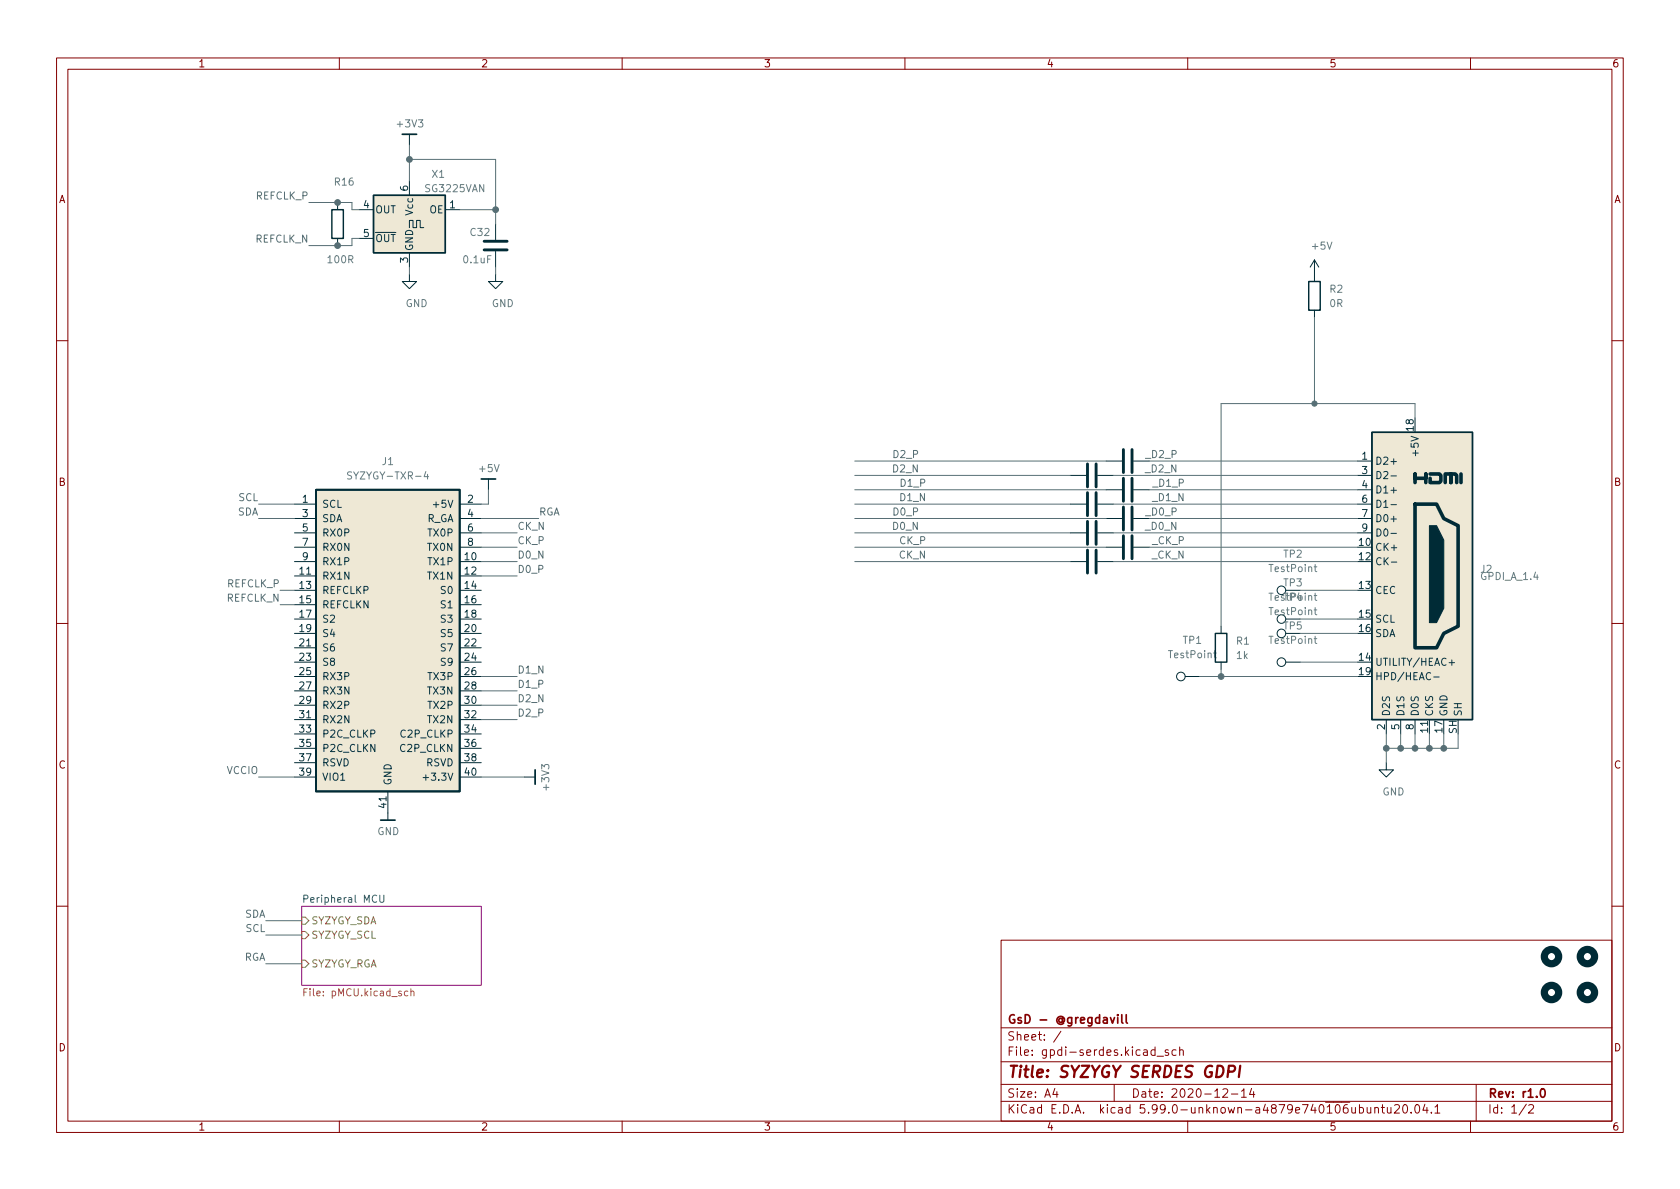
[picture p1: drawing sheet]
<svg xmlns="http://www.w3.org/2000/svg" width="297mm" height="210mm" viewBox="0 0 297 210" stroke-linecap="round" stroke-linejoin="round" font-family="sans-serif">
<g fill="none" stroke="#840000" stroke-width=".18">
<path d="M10 10.2h277v190.1h-277zM12 12.2h273v186.1h-273zM60 10.2v2M110 10.2v2M160 10.2v2M210 10.2v2M260 10.2v2M10 60.2h2M285 60.2h2M10 110.2h2M285 110.2h2M10 160.2h2"/>
<path d="M177 166.3h108v32h-108zM285 160.2h2M60 198.3v2M110 198.3v2M160 198.3v2M177 194.8h108M177 191.8h108M177 187.8h108M177 181.8h108M186.5 192.5l-.4 1h1M186.9 193v1M187.6 182.4l-1.3 1.9"/>
<path d="M197 191.8v3M204.2 185.7l-.4-.1-.3 .3v.4l.1 .3h.6M204.2 185.1v1.5M204.6 186.8h1.1M206.6 185.7l-.4-.1-.2 .2 .1 .3 .5 .1v.4h-.6M207.9 185.7l-.4-.1-.3 .3v.4l.2 .3h.5M208.6 185.8l.2-.2 .3 .1 .1 .9M208.6 185.1v1.5M210 198.3v2M216.2 192.7l.6-.2 .2 .2 .1 .3-1 1h1M217.7 193.5h1.2M219.5 193l.4-.5v1.5"/>
<path d="M219.5 194h.9M221.3 192.5l-.4 1h1M221.6 193v1M243.1 196l.2-.2 .3 .1 .1 .9M243.1 195.8v1M244.2 195.8h.6M244.4 195.3v1.3l.4 .2M245.3 195.8l.1 1h.3l.2-.1M245.9 195.8v1M246.6 195.5l.5-.2 .3 .2v.3l-.9 1h.9M248.2 195.4l.2-.1a.81 .81 0 0 1 .5 .7 .81 .81 0 0 1-.3 .8h-.1a.81 .81 0 0 1-.6-.6 .81 .81 0 0 1 .3-.8zM249.5 196.7v.1"/>
<path d="M250.3 195.5l.2-.2a.81 .81 0 0 1 .6 .7 .81 .81 0 0 1-.3 .8h-.2a.81 .81 0 0 1-.3-1.3zM251.9 195.3l-.3 1h.9M252.3 195.8v1M253.1 196.7v.1M253.7 195.8l.4-.5v1.5M253.7 196.8h.9M260 198.3v2M261 191.8v6.5M269.9 195.3l-1.3 1.9M270.3 195.5l.6-.2 .2 .2 .1 .3-1 1h1"/>
</g>
<path d="M196.3 179.9l.4 1 .4-1M197.6 179.4v.2M197.6 179.9v1M198.3 179.4v1.3l.3 .2M199.1 179.4v1.3l.2 .2M272.6 192.6l.1-.1a.81 .81 0 0 1 .6 .7 .81 .81 0 0 1-.3 .8h-.2a.82 .82 0 0 1-.5-.6 .82 .82 0 0 1 .3-.8z" fill="none" stroke="#840000" stroke-width=".3"/>
<path d="M217.2 189.5h.7a.55 .55 0 0 0 .5-.5 .55 .55 0 0 0-.4-.5h-.7l-.3 2M219.3 188.5l-.3 2" fill="none" stroke="#840000" stroke-width=".4"/>
<path d="M53.3 160.3h31.8v13.9h-31.8z" fill="#fff" stroke="#fff" stroke-width=".18"/>
<path d="M53.3 160.3h31.8v13.9h-31.8z" fill="none" stroke="#840084" stroke-width=".18"/>
<path d="M53.7 159l.6-.1 .1-.2v-.3l-.7-.1v1.3M67.1 158.3v1l.3 .3 .4-.1 .1-.2v-1" fill="none" stroke="#008484" stroke-width=".18"/>
<path d="M53.7 175.4h.4M54.3 174.8h-.6v1.3M72.1 175.3h-.4l-.2 .2 .1 .5h.5M72.7 175.4l.1-.1h.3l.1 .8M72.7 174.8v1.3" fill="none" stroke="#b58900" stroke-width=".18"/>
<path d="M53.3 164.7h.7l.6 .6-.6 .7h-.7zM53.3 162.2h.7l.6 .6-.6 .6h-.7zM53.3 169.8h.7l.6 .6-.6 .7h-.7z" fill="none" stroke="#859900" stroke-width=".18"/>
<g fill="none" stroke="#002b36" stroke-width=".18">
<path d="M59.7 35.8v1.3M63.5 37.1h2.5M72.4 23.7v1.9M72.4 32v2.5M78.7 37.1h2.6M87.6 39.6v2.8M59.7 42.2v1.2M63.5 42.2h2.5M72.4 40.3v-1.3h.6v1.3h.7v-1.3h.6v1.3h.6M72.4 48.5v1.3h1.3l-1.3 1.2-1.3-1.2h1.3M72.4 44.7v2.5M87.6 48.5v1.3h1.3l-1.3 1.2-1.2-1.2h1.2"/>
<path d="M87.6 44.4v2.8M232.4 46l-.8 1.2M232.4 46v3.8M232.4 54.9v1.2M232.4 46l.8 1.2M52.1 89.1h3.8M52.1 99.3h3.8M52.1 91.7h3.8M52.1 94.2h3.8M52.1 96.8h3.8M81.3 89.1h3.8M81.3 99.3h3.8"/>
<path d="M81.3 91.7h3.8M81.3 94.2h3.8M81.3 96.8h3.8M86.4 84.7v1.9M189.2 89.1h2.8M189.2 84.1h2.8M189.2 99.3h2.8M189.2 94.2h2.8M194.1 89.1h2.7M194.1 84.1h2.7M194.1 99.3h2.7M194.1 94.2h2.7"/>
<path d="M195.6 81.5h2.8M195.6 86.6h2.8M195.6 91.7h2.8M195.6 96.8h2.8M200.4 81.5h2.8M200.4 86.6h2.8M200.4 91.7h2.8M200.4 96.8h2.8M240 81.5h2.6M240 89.1h2.6M240 84.1h2.6M240 86.6h2.6"/>
<path d="M240 91.7h2.6M240 94.2h2.6M52.1 101.8h3.8M52.1 104.4h3.8M52.1 106.9h3.8M52.1 109.5h3.8M52.1 112h3.8M52.1 114.5h3.8M52.1 117.1h3.8M52.1 119.6h3.8M81.3 101.8h3.8M81.3 104.4h3.8"/>
<path d="M81.3 106.9h3.8M81.3 109.5h3.8M81.3 112h3.8M81.3 114.5h3.8M81.3 117.1h3.8M81.3 119.6h3.8M209.5 119.6h2.6M215.9 110.7v1.3M215.9 117.1v1.3M227.3 117.1h2.6M52.1 137.4h3.8M52.1 122.2h3.8"/>
<path d="M52.1 124.7h3.8M52.1 127.2h3.8M52.1 129.8h3.8M52.1 132.3h3.8M52.1 134.9h3.8M68.6 139.9v5.1M81.3 137.4h3.8M81.3 122.2h3.8M81.3 124.7h3.8M81.3 127.2h3.8M81.3 129.8h3.8M81.3 132.3h3.8"/>
<path d="M81.3 134.9h3.8M92.7 137.4h1.9M245.1 134.9v1.2h1.3l-1.3 1.3-1.3-1.3h1.3M245.1 127.2v2.6M247.6 127.2v2.6M250.2 127.2v2.6M252.7 127.2v2.6"/>
<circle cx="208.8" cy="119.6" r=".76"/>
<circle cx="226.6" cy="117.1" r=".76"/>
<circle cx="226.6" cy="104.4" r=".76"/>
<circle cx="226.6" cy="112" r=".76"/>
<circle cx="226.6" cy="109.5" r=".76"/>
</g>
<g fill="none" stroke="#002b36" stroke-width=".51">
<path d="M85.6 44.2h4.1M85.6 42.7h4.1M198.6 79.5v4.1M200.2 79.5v4.1M192.3 82v4.1M192.3 87.1v4.1M192.3 92.2v4.1M192.3 97.3v4M193.8 82v4.1M193.8 87.1v4.1M193.8 92.2v4.1M193.8 97.3v4"/>
<path d="M198.6 84.6v4M198.6 89.7v4M198.6 94.7v4.1M200.2 84.6v4M200.2 89.7v4M200.2 94.7v4.1"/>
</g>
<path d="M71.1 23.7h2.6M85.1 84.7h2.5M94.6 136.1v2.6M67.3 145h2.5" fill="none" stroke="#002b36" stroke-width=".3"/>
<g fill="#eee8d5" stroke="#eee8d5" stroke-width=".18">
<path d="M66 34.5h12.7v10.2h-12.7z"/>
<path d="M55.9 86.6h25.4v53.3h-25.4z"/>
<path d="M242.6 76.4h17.7v50.8h-17.7z"/>
</g>
<path d="M58.7 37.1h2v5.1h-2zM66 34.5h12.7v10.2h-12.7zM231.4 49.8h2v5.1h-2zM242.6 76.4h17.7v50.8h-17.7zM214.9 112h2v5.1h-2z" fill="none" stroke="#002b36" stroke-width=".25"/>
<path d="M55.9 86.6h25.4v53.3h-25.4z" fill="none" stroke="#002b36" stroke-width=".33"/>
<path d="M245.9 84.2h1M245.9 89.2h1M245.9 94.3h1M246 99.4h1M253.5 119.7h1M256.2 117.2h1M256.7 116.7v1M74.8 137.5h1" fill="none" stroke="#073642" stroke-width=".18"/>
<g fill="none" stroke="#657b83" stroke-width=".18">
<path d="M62.2 83.5l-.5-.1-.2 .2v.3l.5 .3 .2 .3-.3 .2h-.5M75.3 83.4l-.3 .9h.8M75.6 83.9v.8M232.5 99.8v1.1l.3 .2M214.6 115.5h.5M214.8 115.1v1l.3 .2M232.3 100.2h.5M232.3 105.3h.5M232.3 112.9h.5M232.3 107.9h.5M232.5 104.9v1.1l.3 .2M232.5 112.5v1.1l.3 .2"/>
<path d="M232.5 107.4v1.1l.3 .2"/>
</g>
<path d="M250.2 85.3v-1.5v.8h1.9v-.8v1.5M250.2 89.1h3.8l1.3 2.6 2.5 1.3v17.7l-2.5 1.3-1.3 2.5h-3.8zM252.9 83.8h1.6l.3 .3v1l-.3 .2h-1.6v-.7M255.5 85.3v-1.5h1v1.5v-1.5h.8l.3 .3v1.2M258.3 83.8v1.5" fill="none" stroke="#002b36" stroke-width=".63"/>
<path d="M252.7 93h1.3l1.3 2.5v12.1l-1.3 2.5h-1.3z" fill="#002b36" stroke="#002b36" stroke-width=".18"/>
<g fill="none" stroke="#002b36" stroke-width="1.3">
<circle cx="274.3" cy="169.2" r="1.27"/>
<circle cx="274.3" cy="175.5" r="1.27"/>
<circle cx="280.7" cy="175.5" r="1.27"/>
<circle cx="280.7" cy="169.2" r="1.27"/>
</g>
<g fill="none" stroke="#586e75" stroke-width=".18">
<path d="M54.6 35.8h7.6v1.3h1.3M72.4 25.6v6.4M72.4 28.2h15.2v11.4M81.3 37.1h6.3M63.5 42.2h-1.3v1.2h-7.6M72.4 47.2v1.3M87.6 47.2v1.3M232.4 56.1v15.3M250.2 73.9v-2.5h-34.3v39.3M45.7 91.7h6.4M45.7 89.1h6.4M85.1 91.7h10.1"/>
<path d="M85.1 94.2h6.3M85.1 96.8h6.3M85.1 99.3h6.3M86.4 86.6v2.5h-1.3M151.1 91.7h44.5M151.1 94.2h38.1M151.1 89.1h38.1M151.1 86.6h44.5M151.1 96.8h44.5M151.1 99.3h38.1M151.1 84.1h38.1M151.1 81.5h44.5"/>
<path d="M196.8 94.2h43.2M196.8 89.1h43.2M196.8 99.3h43.2M196.8 84.1h43.2M203.2 91.7h36.8M203.2 86.6h36.8M203.2 96.8h36.8M203.2 81.5h36.8M49.5 104.4h2.6M49.5 106.9h2.6M85.1 101.8h6.3M85.1 119.6h6.3"/>
<path d="M212.1 119.6h27.9M215.9 118.4v1.2M229.9 104.4h10.1M229.9 117.1h10.1M229.9 112h10.1M229.9 109.5h10.1M45.7 137.4h6.4M85.1 122.2h6.3M85.1 137.4h7.6M85.1 127.2h6.3M85.1 124.7h6.3M245.1 129.8v5.1"/>
<path d="M247.6 129.8v2.5M250.2 129.8v2.5M252.7 129.8v2.5M255.3 129.8v2.5M257.8 129.8v2.5h-12.7M47 162.8h6.3M47 170.4h6.3M47 165.3h6.3"/>
</g>
<g fill="#586e75" stroke="#586e75" stroke-width=".18">
<circle cx="215.9" cy="119.6" r=".51"/>
<circle cx="87.6" cy="37.1" r=".51"/>
<circle cx="72.4" cy="28.2" r=".51"/>
<circle cx="59.7" cy="35.8" r=".51"/>
<circle cx="59.7" cy="43.4" r=".51"/>
<circle cx="232.4" cy="71.4" r=".46"/>
<circle cx="245.1" cy="132.3" r=".51"/>
<circle cx="247.7" cy="132.3" r=".51"/>
<circle cx="250.2" cy="132.3" r=".51"/>
<circle cx="252.7" cy="132.3" r=".51"/>
<circle cx="255.3" cy="132.3" r=".51"/>
</g>
<text font-size="2.8" fill="#840000" x="178" y="190.6">Title: SYZYGY SERDES GDPI</text>
<g font-size="2.1" fill="#840000">
<text x="178" y="184">Sheet: /</text>
<text x="178" y="181">GsD - @gregdavill</text>
<text x="178" y="186.7">File: gpdi-serdes.kicad_sch</text>
<text x="178" y="196.9">KiCad E.D.A. kicad 5.99.0-unknown-a4879e740~106~ubuntu20.04.1</text>
<text x="178" y="194.1">Size: A4</text>
<text x="200" y="194.1">Date: 2020-12-14</text>
<text x="263" y="194.1">Rev: r1.0</text>
<text x="263" y="196.9">Id: 1/2</text>
</g>
<g font-size="1.8" fill="#840000">
<text x="35" y="11.9">1</text>
<text x="85" y="11.9">2</text>
<text x="135" y="11.9">3</text>
<text x="185" y="11.9">4</text>
<text x="235" y="11.9">5</text>
<text x="285" y="11.9">6</text>
<text x="10.3" y="35.9">A</text>
<text x="285.3" y="35.9">A</text>
<text x="10.3" y="85.9">B</text>
<text x="285.3" y="85.9">B</text>
<text x="10.3" y="135.9">C</text>
<text x="285.3" y="135.9">C</text>
<text x="10.3" y="185.9">D</text>
<text x="285.3" y="185.9">D</text>
<text x="35" y="199.9">1</text>
<text x="85" y="199.9">2</text>
<text x="135" y="199.9">3</text>
<text x="185" y="199.9">4</text>
<text x="235" y="199.9">5</text>
<text x="285" y="199.9">6</text>
</g>
<g font-size="1.8" fill="#657b83">
<text x="70.4" y="22.5">+3V3</text>
<text x="59.2" y="32.8">R16</text>
<text x="75.3" y="34">SG3225VAN</text>
<text x="76.4" y="31.4">X1</text>
<text x="83.2" y="41.7">C32</text>
<text x="58.1" y="46.5">100R</text>
<text x="82.1" y="46.5">0.1uF</text>
<text x="232.1" y="44.1">+5V</text>
<text x="235.1" y="51.8">R2</text>
<text x="71.7" y="54.3">GND</text>
<text x="86.9" y="54.3">GND</text>
<text x="235.1" y="54.3">0R</text>
<text x="67.6" y="82.2">J1</text>
<text x="84.8" y="83.5">+5V</text>
<text x="62.1" y="84.8">SYZYGY-TXR-4</text>
<text x="224.6" y="101.1">TestPoint</text>
<text x="227" y="98.6">TP2</text>
<text x="261.8" y="101.3">J2</text>
<text x="224.6" y="106.2">TestPoint</text>
<text x="227" y="103.7">TP3</text>
<text x="227" y="106.2">TP4</text>
<text x="261.9" y="102.6">GPDI_A_1.4</text>
<text x="209.2" y="113.8">TP1</text>
<text x="218.6" y="114">R1</text>
<text x="224.6" y="108.8">TestPoint</text>
<text x="227" y="111.3">TP5</text>
<text x="206.8" y="116.4">TestPoint</text>
<text x="218.7" y="116.5">1k</text>
<text x="97.1" y="139.6" transform="rotate(-90 97.1 139.6)">+3V3</text>
<text x="244.4" y="140.7">GND</text>
<text x="66.7" y="147.7">GND</text>
</g>
<g font-size="1.8" fill="#586e75">
<text x="45.3" y="35.3">REFCLK_P</text>
<text x="45.2" y="42.9">REFCLK_N</text>
<text x="158" y="83.5">D2_N</text>
<text x="158.1" y="81">D2_P</text>
<text x="202.8" y="83.5">_D2_N</text>
<text x="202.9" y="81">_D2_P</text>
<text x="42.2" y="88.6">SCL</text>
<text x="159.3" y="88.6">D1_N</text>
<text x="159.4" y="86.1">D1_P</text>
<text x="204" y="88.6">_D1_N</text>
<text x="204.1" y="86.1">_D1_P</text>
<text x="42" y="91.1">SDA</text>
<text x="91.4" y="93.7">CK_N</text>
<text x="95.2" y="91.1">RGA</text>
<text x="158" y="93.7">D0_N</text>
<text x="158.1" y="91.1">D0_P</text>
<text x="202.8" y="93.7">_D0_N</text>
<text x="202.9" y="91.1">_D0_P</text>
<text x="91.4" y="101.3">D0_P</text>
<text x="91.4" y="98.8">D0_N</text>
<text x="91.4" y="96.2">CK_P</text>
<text x="159" y="98.8">CK_N</text>
<text x="159.1" y="96.2">CK_P</text>
<text x="203.8" y="98.8">_CK_N</text>
<text x="203.8" y="96.2">_CK_P</text>
<text x="40.1" y="106.4">REFCLK_N</text>
<text x="40.2" y="103.8">REFCLK_P</text>
<text x="91.4" y="119.1">D1_N</text>
<text x="91.4" y="124.2">D2_N</text>
<text x="91.4" y="121.6">D1_P</text>
<text x="91.4" y="126.7">D2_P</text>
<text x="40.1" y="136.9">VCCIO</text>
<text x="43.3" y="162.3">SDA</text>
<text x="43.5" y="164.8">SCL</text>
<text x="43.1" y="169.9">RGA</text>
</g>
<g font-size="1.8" fill="#073642">
<text x="72.1" y="33.8" transform="rotate(-90 72.1 33.8)">6</text>
<text x="64.3" y="36.8">4</text>
<text x="64.3" y="41.9">5</text>
<text x="66.3" y="37.7">OUT</text>
<text x="73" y="37.9" transform="rotate(-90 73 37.9)">Vcc</text>
<text x="75.9" y="37.7">OE</text>
<text x="79.5" y="36.8">1</text>
<text x="66.3" y="42.8">~OUT</text>
<text x="72.1" y="46.5" transform="rotate(-90 72.1 46.5)">3</text>
<text x="73" y="44.4" transform="rotate(-90 73 44.4)">GND</text>
<text x="249.9" y="76.2" transform="rotate(-90 249.9 76.2)">18</text>
<text x="240.8" y="81.3">1</text>
<text x="240.8" y="83.8">3</text>
<text x="243.1" y="82.2">D2+</text>
<text x="250.8" y="80.2" transform="rotate(-90 250.8 80.2)">+5V</text>
<text x="53.5" y="88.9">1</text>
<text x="56.9" y="89.8">SCL</text>
<text x="77.1" y="89.8">+5V</text>
<text x="82.7" y="88.9">2</text>
<text x="240.8" y="86.4">4</text>
<text x="240.8" y="88.9">6</text>
<text x="243.1" y="84.7">D2-</text>
<text x="243.1" y="87.2">D1+</text>
<text x="243.1" y="89.8">D1-</text>
<text x="53.5" y="91.4">3</text>
<text x="53.5" y="94">5</text>
<text x="56.9" y="92.3">SDA</text>
<text x="56.9" y="94.9">RX0P</text>
<text x="75.4" y="92.3">R_GA</text>
<text x="75.8" y="94.9">TX0P</text>
<text x="82.7" y="91.4">4</text>
<text x="82.7" y="94">6</text>
<text x="240.8" y="91.4">7</text>
<text x="240.8" y="94">9</text>
<text x="243.1" y="92.3">D0+</text>
<text x="243.1" y="94.9">D0-</text>
<text x="53" y="101.6">11</text>
<text x="53.5" y="96.5">7</text>
<text x="53.5" y="99.1">9</text>
<text x="56.9" y="97.4">RX0N</text>
<text x="56.9" y="99.9">RX1P</text>
<text x="75.7" y="97.4">TX0N</text>
<text x="75.8" y="99.9">TX1P</text>
<text x="82.2" y="99.1">10</text>
<text x="82.2" y="101.6">12</text>
<text x="82.7" y="96.5">8</text>
<text x="240.3" y="96.5">10</text>
<text x="240.3" y="99.1">12</text>
<text x="243.1" y="97.4">CK+</text>
<text x="243.1" y="99.9">CK-</text>
<text x="53" y="104.1">13</text>
<text x="53" y="106.7">15</text>
<text x="56.9" y="102.5">RX1N</text>
<text x="56.9" y="105">REFCLKP</text>
<text x="56.9" y="107.6">REFCLKN</text>
<text x="75.7" y="102.5">TX1N</text>
<text x="78.1" y="105">S0</text>
<text x="78.1" y="107.6">S1</text>
<text x="82.2" y="104.1">14</text>
<text x="82.2" y="106.7">16</text>
<text x="240.3" y="104.1">13</text>
<text x="243.1" y="105">CEC</text>
<text x="53" y="109.2">17</text>
<text x="53" y="111.8">19</text>
<text x="56.9" y="110.1">S2</text>
<text x="56.9" y="112.6">S4</text>
<text x="78.1" y="110.1">S3</text>
<text x="78.1" y="112.6">S5</text>
<text x="82.2" y="109.2">18</text>
<text x="82.2" y="111.8">20</text>
<text x="240.3" y="109.2">15</text>
<text x="240.3" y="111.8">16</text>
<text x="243.1" y="110.1">SCL</text>
<text x="243.1" y="112.6">SDA</text>
<text x="53" y="114.3">21</text>
<text x="53" y="116.8">23</text>
<text x="53" y="119.4">25</text>
<text x="56.9" y="115.2">S6</text>
<text x="56.9" y="117.7">S8</text>
<text x="78.1" y="115.2">S7</text>
<text x="78.1" y="117.7">S9</text>
<text x="82.2" y="114.3">22</text>
<text x="82.2" y="116.8">24</text>
<text x="82.2" y="119.4">26</text>
<text x="240.3" y="116.8">14</text>
<text x="240.3" y="119.4">19</text>
<text x="243.1" y="117.7">UTILITY/HEAC+</text>
<text x="53" y="121.9">27</text>
<text x="53" y="124.5">29</text>
<text x="56.9" y="120.3">RX3P</text>
<text x="56.9" y="122.8">RX3N</text>
<text x="56.9" y="125.3">RX2P</text>
<text x="75.7" y="122.8">TX3N</text>
<text x="75.8" y="120.3">TX3P</text>
<text x="75.8" y="125.3">TX2P</text>
<text x="82.2" y="121.9">28</text>
<text x="82.2" y="124.5">30</text>
<text x="243.1" y="120.3">HPD/HEAC-</text>
<text x="53" y="127">31</text>
<text x="53" y="129.5">33</text>
<text x="56.9" y="127.9">RX2N</text>
<text x="56.9" y="130.4">P2C_CLKP</text>
<text x="71" y="130.4">C2P_CLKP</text>
<text x="75.7" y="127.9">TX2N</text>
<text x="82.2" y="127">32</text>
<text x="82.2" y="129.5">34</text>
<text x="244.9" y="129" transform="rotate(-90 244.9 129)">2</text>
<text x="245.7" y="126.7" transform="rotate(-90 245.7 126.7)">D2S</text>
<text x="247.4" y="129" transform="rotate(-90 247.4 129)">5</text>
<text x="248.3" y="126.7" transform="rotate(-90 248.3 126.7)">D1S</text>
<text x="249.9" y="129" transform="rotate(-90 249.9 129)">8</text>
<text x="250.8" y="126.7" transform="rotate(-90 250.8 126.7)">D0S</text>
<text x="252.5" y="129.5" transform="rotate(-90 252.5 129.5)">11</text>
<text x="253.4" y="126.7" transform="rotate(-90 253.4 126.7)">CKS</text>
<text x="255" y="129.5" transform="rotate(-90 255 129.5)">17</text>
<text x="255.9" y="126.7" transform="rotate(-90 255.9 126.7)">GND</text>
<text x="257.6" y="129.7" transform="rotate(-90 257.6 129.7)">SH</text>
<text x="258.4" y="126.7" transform="rotate(-90 258.4 126.7)">SH</text>
<text x="53" y="132.1">35</text>
<text x="53" y="134.6">37</text>
<text x="53" y="137.2">39</text>
<text x="56.9" y="133">P2C_CLKN</text>
<text x="56.9" y="135.5">RSVD</text>
<text x="70.9" y="133">C2P_CLKN</text>
<text x="75.4" y="135.5">RSVD</text>
<text x="82.2" y="132.1">36</text>
<text x="82.2" y="134.6">38</text>
<text x="82.2" y="137.2">40</text>
<text x="56.9" y="138">VIO1</text>
<text x="68.3" y="142.8" transform="rotate(-90 68.3 142.8)">41</text>
<text x="69.2" y="138.9" transform="rotate(-90 69.2 138.9)">GND</text>
<text x="75.6" y="138">+3.3V</text>
</g>
<text font-size="1.8" fill="#002b36" x="224.6" y="113.8">TestPoint</text>
<text font-size="1.8" fill="#008484" x="54.2" y="159.6">Peripheral MCU</text>
<g font-size="1.8" fill="#859900">
<text x="55" y="166">SYZYGY_SCL</text>
<text x="55" y="163.4">SYZYGY_SDA</text>
<text x="55" y="171.1">SYZYGY_RGA</text>
</g>
<text font-size="1.8" fill="#b58900" x="54.3" y="176.2">File: pMCU.kicad_sch</text>
</svg>
